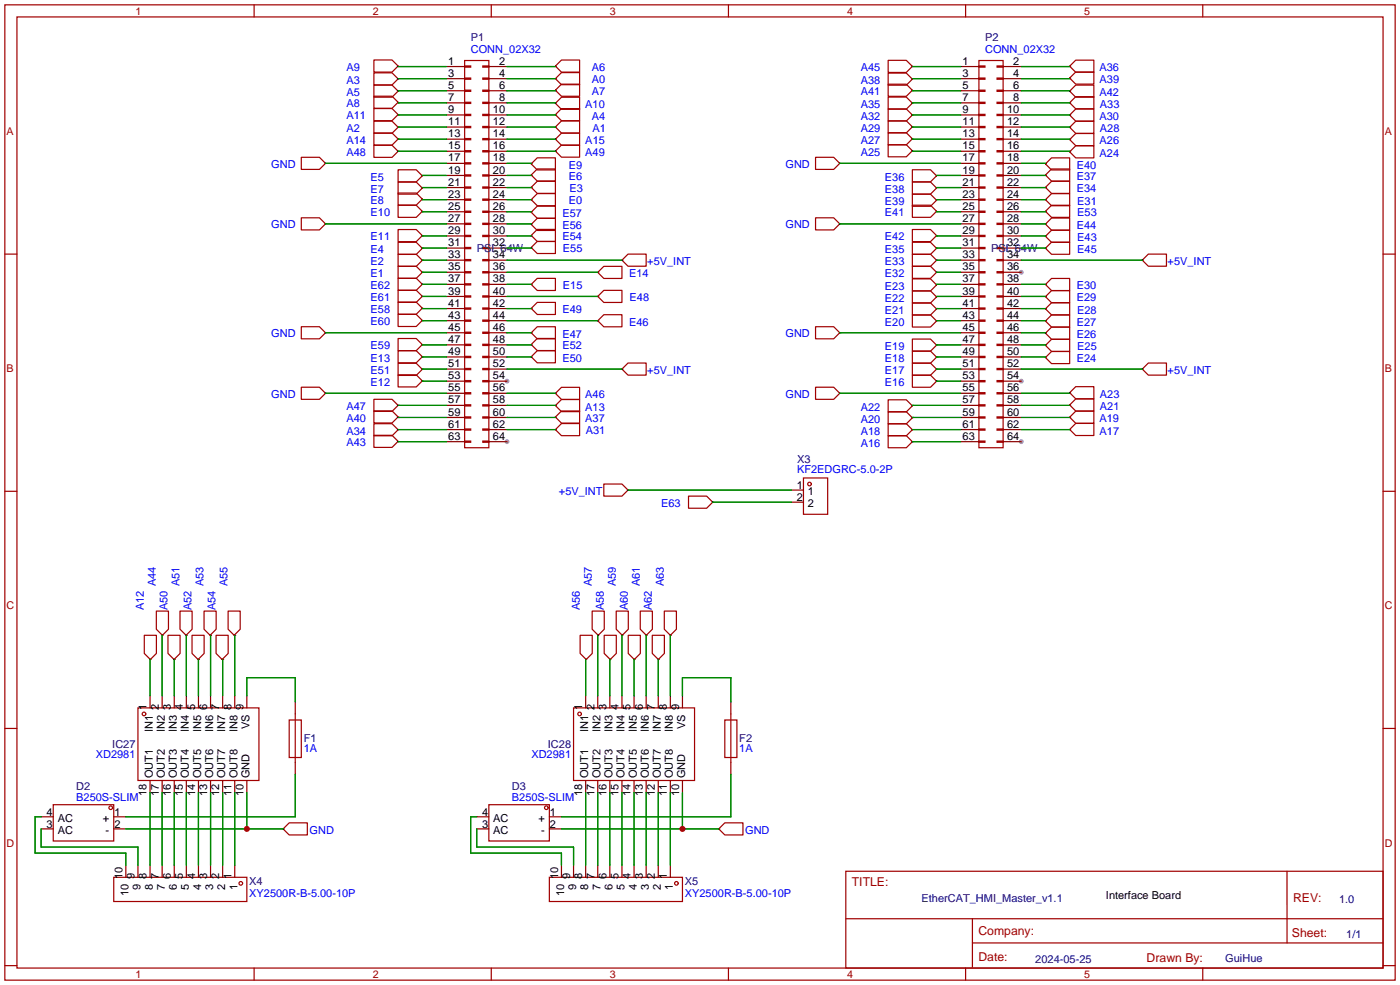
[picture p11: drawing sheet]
<svg xmlns="http://www.w3.org/2000/svg" width="294mm" height="207mm" viewBox="0 0 294 207" stroke-linecap="round" stroke-linejoin="round" font-family="sans-serif">
<g fill="#999">
<circle cx="106.4" cy="80" r=".51"/>
<circle cx="106.4" cy="92.7" r=".51"/>
<circle cx="214.4" cy="80" r=".51"/>
<circle cx="214.4" cy="92.7" r=".51"/>
<circle cx="214.4" cy="57.2" r=".51"/>
</g>
<g fill="none" stroke="#a10000" stroke-width=".25">
<path d="M1 1h291.9v204.7h-291.9zM3.6 3.6h286.7v199.6h-286.7zM53.3 1v2.6M78.5 12.6h3.8l1.3 1.3-1.3 1.2h-3.8zM78.5 15.3h3.8l1.3 1.3-1.3 1.2h-3.8zM78.5 17.9h3.8l1.3 1.2-1.3 1.3h-3.8zM97.5 18.9h1.3v.3h-1.3zM97.5 16.4h1.3v.2h-1.3zM97.5 13.8h1.3v.3h-1.3zM97.5 12.7h5.1v81.3h-5.1zM101.3 18.9h1.3v.3h-1.3zM101.3 16.4h1.3v.2h-1.3z"/>
<path d="M101.3 13.8h1.3v.3h-1.3zM103.1 1v2.6M116.6 16.5l1.3-1.3h3.8v2.6h-3.8zM116.6 13.9l1.3-1.3h3.8v2.5h-3.8zM117.9 17.7h3.8v2.5h-3.8l-1.3-1.3zM152.9 1v2.6M186.4 17.7h3.8l1.3 1.2-1.3 1.3h-3.8zM186.4 12.7h3.8l1.3 1.2-1.3 1.3h-3.8zM186.4 15.3h3.8l1.3 1.3-1.3 1.3h-3.8zM202.7 1v2.6M205.5 18.9h1.3v.3h-1.3zM205.5 16.4h1.3v.2h-1.3z"/>
<path d="M205.5 13.8h1.3v.3h-1.3zM205.5 12.7h5.1v81.3h-5.1zM209.3 18.9h1.3v.3h-1.3zM209.3 16.4h1.3v.2h-1.3zM209.3 13.8h1.3v.3h-1.3zM224.5 19.1l1.3-1.2h3.8v2.5h-3.8zM224.5 13.9l1.3-1.3h3.8v2.6h-3.8zM224.5 16.4l1.3-1.3h3.8v2.6h-3.8zM252.5 1v2.6M63.2 33h3.9l1.2 1.3-1.2 1.3h-3.9zM78.5 30.5h3.8l1.3 1.3-1.3 1.2h-3.8zM78.5 20.2h3.8l1.3 1.3-1.3 1.2h-3.8z"/>
<path d="M78.5 22.8h3.8l1.3 1.3-1.3 1.2h-3.8zM78.5 27.9h3.8l1.3 1.3-1.3 1.3h-3.8zM78.5 25.4h3.8l1.3 1.3-1.3 1.3h-3.8zM83.6 38.2h3.8l1.2 1.3-1.2 1.3h-3.8zM83.6 35.6h3.8l1.2 1.3-1.2 1.3h-3.8zM97.5 39.2h1.3v.3h-1.3zM97.5 36.7h1.3v.3h-1.3zM97.5 34.2h1.3v.2h-1.3zM97.5 31.6h1.3v.3h-1.3zM97.5 29.1h1.3v.2h-1.3zM97.5 26.5h1.3v.3h-1.3zM97.5 24h1.3v.3h-1.3z"/>
<path d="M97.5 21.5h1.3v.2h-1.3zM101.3 39.2h1.3v.3h-1.3zM101.3 36.7h1.3v.3h-1.3zM101.3 34.2h1.3v.2h-1.3zM101.3 31.6h1.3v.3h-1.3zM101.3 29.1h1.3v.2h-1.3zM101.3 26.5h1.3v.3h-1.3zM101.3 24h1.3v.3h-1.3zM101.3 21.5h1.3v.2h-1.3zM111.5 34.4l1.3-1.3h3.8v2.6h-3.8zM111.5 36.7l1.3-1.2h3.8v2.5h-3.8zM111.5 39.3l1.3-1.2h3.8v2.5h-3.8z"/>
<path d="M116.6 21.7l1.3-1.3h3.8v2.6h-3.8zM116.6 26.7l1.3-1.3h3.8v2.5h-3.8zM117.9 30.5h3.8v2.5h-3.8l-1.3-1.3zM117.9 28h3.8v2.5h-3.8l-1.3-1.3zM117.9 22.8h3.8v2.5h-3.8l-1.3-1.2zM171.2 33h3.8l1.3 1.3-1.3 1.3h-3.8zM186.4 22.9h3.8l1.3 1.2-1.3 1.3h-3.8zM186.4 20.4h3.8l1.3 1.2-1.3 1.3h-3.8zM186.4 30.4h3.8l1.3 1.2-1.3 1.3h-3.8zM186.4 27.9h3.8l1.3 1.2-1.3 1.3h-3.8zM186.4 25.4h3.8l1.3 1.2-1.3 1.3h-3.8zM191.5 38.2h3.8l1.3 1.3-1.3 1.2h-3.8z"/>
<path d="M191.5 35.6h3.8l1.3 1.3-1.3 1.3h-3.8zM205.5 39.2h1.3v.3h-1.3zM205.5 36.7h1.3v.3h-1.3zM205.5 34.2h1.3v.2h-1.3zM205.5 31.6h1.3v.3h-1.3zM205.5 29.1h1.3v.2h-1.3zM205.5 26.5h1.3v.3h-1.3zM205.5 24h1.3v.3h-1.3zM205.5 21.5h1.3v.2h-1.3zM209.3 39.2h1.3v.3h-1.3zM209.3 36.7h1.3v.3h-1.3zM209.3 34.2h1.3v.2h-1.3z"/>
<path d="M209.3 31.6h1.3v.3h-1.3zM209.3 29.1h1.3v.2h-1.3zM209.3 26.5h1.3v.3h-1.3zM209.3 24h1.3v.3h-1.3zM209.3 21.5h1.3v.2h-1.3zM219.5 34.4l1.2-1.3h3.8v2.6h-3.8zM220.7 35.5h3.8v2.5h-3.8l-1.2-1.3zM220.7 38.1h3.8v2.5h-3.8l-1.2-1.3zM224.5 21.6l1.3-1.3h3.8v2.5h-3.8zM224.5 31.9l1.3-1.3h3.8v2.5h-3.8zM224.5 29.3l1.3-1.3h3.8v2.6h-3.8zM224.5 26.7l1.3-1.2h3.8v2.5h-3.8z"/>
<path d="M224.5 24.2l1.3-1.3h3.8v2.5h-3.8zM1 53.3h2.6M63.2 45.7h3.9l1.2 1.3-1.2 1.3h-3.9zM83.6 40.5h3.8l1.2 1.3-1.2 1.3h-3.8zM83.6 43.1h3.8l1.2 1.3-1.2 1.2h-3.8zM83.6 48.2h3.8l1.2 1.3-1.2 1.2h-3.8zM83.6 50.9h3.8l1.2 1.2-1.2 1.3h-3.8zM83.6 53.4h3.8l1.2 1.2-1.2 1.3h-3.8zM83.6 55.9h3.8l1.2 1.3-1.2 1.2h-3.8zM83.6 58.4h3.8l1.2 1.3-1.2 1.2h-3.8zM97.5 59.6h1.3v.2h-1.3zM97.5 57h1.3v.3h-1.3z"/>
<path d="M97.5 54.5h1.3v.2h-1.3zM97.5 51.9h1.3v.3h-1.3zM97.5 49.4h1.3v.3h-1.3zM97.5 46.9h1.3v.2h-1.3zM97.5 44.3h1.3v.3h-1.3zM97.5 41.8h1.3v.2h-1.3zM101.3 59.6h1.3v.2h-1.3zM101.3 57h1.3v.3h-1.3zM101.3 54.5h1.3v.2h-1.3zM101.3 51.9h1.3v.3h-1.3zM101.3 49.4h1.3v.3h-1.3zM101.3 46.9h1.3v.2h-1.3z"/>
<path d="M101.3 44.3h1.3v.3h-1.3zM101.3 41.8h1.3v.2h-1.3zM111.5 59.7l1.3-1.3h3.8v2.6h-3.8zM111.5 41.9l1.3-1.3h3.8v2.6h-3.8zM111.5 44.5l1.3-1.2h3.8v2.5h-3.8zM111.5 47.1l1.3-1.3h3.8v2.6h-3.8zM111.5 51.9l1.3-1.2h3.8v2.5h-3.8zM111.5 49.4l1.3-1.2h3.8v2.5h-3.8zM126.7 55.9h3.9v2.5h-3.9l-1.2-1.2zM130.6 54.6l1.2-1.3h3.8v2.6h-3.8zM171.2 45.7h3.8l1.3 1.3-1.3 1.3h-3.8zM191.5 58.5h3.8l1.3 1.3-1.3 1.3h-3.8z"/>
<path d="M191.5 48.2h3.8l1.3 1.2-1.3 1.3h-3.8zM191.5 43.1h3.8l1.3 1.2-1.3 1.3h-3.8zM191.5 40.8h3.8l1.3 1.2-1.3 1.3h-3.8zM191.5 50.9h3.8l1.3 1.2-1.3 1.3h-3.8zM191.5 53.4h3.8l1.3 1.2-1.3 1.3h-3.8zM191.5 55.9h3.8l1.3 1.3-1.3 1.2h-3.8zM205.5 59.6h1.3v.2h-1.3zM205.5 57h1.3v.3h-1.3zM205.5 54.5h1.3v.2h-1.3zM205.5 51.9h1.3v.3h-1.3zM205.5 49.4h1.3v.3h-1.3zM205.5 46.9h1.3v.2h-1.3z"/>
<path d="M205.5 44.3h1.3v.3h-1.3zM205.5 41.8h1.3v.2h-1.3zM209.3 59.6h1.3v.2h-1.3zM209.3 57h1.3v.3h-1.3zM209.3 54.5h1.3v.2h-1.3zM209.3 51.9h1.3v.3h-1.3zM209.3 49.4h1.3v.3h-1.3zM209.3 46.9h1.3v.2h-1.3zM209.3 44.3h1.3v.3h-1.3zM209.3 41.8h1.3v.2h-1.3zM219.5 59.7l1.2-1.3h3.8v2.6h-3.8zM220.7 40.6h3.8v2.6h-3.8l-1.2-1.3z"/>
<path d="M220.7 50.8h3.8v2.6h-3.8l-1.2-1.3zM220.7 45.8h3.8v2.5h-3.8l-1.2-1.3zM220.7 48.3h3.8v2.6h-3.8l-1.2-1.3zM220.7 43.1h3.8v2.5h-3.8l-1.2-1.2zM239.8 54.6l1.2-1.3h3.9v2.6h-3.9zM290.3 53.3h2.6M63.2 68.6h3.9l1.2 1.3-1.2 1.2h-3.9zM83.6 78.7h3.8l1.2 1.2-1.2 1.3h-3.8zM83.6 73.6h3.8l1.2 1.3-1.2 1.3h-3.8zM83.6 60.9h3.8l1.2 1.3-1.2 1.3h-3.8zM83.6 66h3.8l1.2 1.3-1.2 1.2h-3.8zM83.6 71.1h3.8l1.2 1.2-1.2 1.3h-3.8z"/>
<path d="M83.6 63.4h3.8l1.2 1.3-1.2 1.3h-3.8zM83.6 76.3h3.8l1.2 1.2-1.2 1.3h-3.8zM97.5 79.9h1.3v.2h-1.3zM97.5 77.3h1.3v.3h-1.3zM97.5 74.8h1.3v.3h-1.3zM97.5 72.3h1.3v.2h-1.3zM97.5 69.7h1.3v.3h-1.3zM97.5 67.2h1.3v.2h-1.3zM97.5 64.6h1.3v.3h-1.3zM97.5 62.1h1.3v.3h-1.3zM101.3 79.9h1.3v.2h-1.3zM101.3 77.3h1.3v.3h-1.3z"/>
<path d="M101.3 74.8h1.3v.3h-1.3zM101.3 72.3h1.3v.2h-1.3zM101.3 69.7h1.3v.3h-1.3zM101.3 67.2h1.3v.2h-1.3zM101.3 64.6h1.3v.3h-1.3zM101.3 62.1h1.3v.3h-1.3zM111.5 69.9l1.3-1.3h3.8v2.5h-3.8zM111.5 74.9l1.3-1.3h3.8v2.6h-3.8zM111.5 64.7l1.3-1.2h3.8v2.5h-3.8zM112.8 71h3.8v2.6h-3.8l-1.3-1.3zM125.5 62.2l1.2-1.3h3.9v2.6h-3.9zM126.7 66.1h3.9v2.5h-3.9l-1.2-1.3z"/>
<path d="M130.6 77.5l1.2-1.3h3.8v2.5h-3.8zM171.2 68.6h3.8l1.3 1.3-1.3 1.2h-3.8zM191.5 61.1h3.8l1.3 1.2-1.3 1.3h-3.8zM191.5 63.6h3.8l1.3 1.3-1.3 1.2h-3.8zM191.5 66.1h3.8l1.3 1.3-1.3 1.2h-3.8zM191.5 71.2h3.8l1.3 1.2-1.3 1.3h-3.8zM191.5 73.7h3.8l1.3 1.3-1.3 1.2h-3.8zM191.5 76.2h3.8l1.3 1.3-1.3 1.3h-3.8zM191.5 78.7h3.8l1.3 1.3-1.3 1.3h-3.8zM205.5 79.9h1.3v.2h-1.3zM205.5 77.3h1.3v.3h-1.3zM205.5 74.8h1.3v.3h-1.3z"/>
<path d="M205.5 72.3h1.3v.2h-1.3zM205.5 69.7h1.3v.3h-1.3zM205.5 67.2h1.3v.2h-1.3zM205.5 64.6h1.3v.3h-1.3zM205.5 62.1h1.3v.3h-1.3zM209.3 79.9h1.3v.2h-1.3zM209.3 77.3h1.3v.3h-1.3zM209.3 74.8h1.3v.3h-1.3zM209.3 72.3h1.3v.2h-1.3zM209.3 69.7h1.3v.3h-1.3zM209.3 67.2h1.3v.2h-1.3zM209.3 64.6h1.3v.3h-1.3z"/>
<path d="M209.3 62.1h1.3v.3h-1.3zM219.5 67.4l1.2-1.3h3.8v2.6h-3.8zM219.5 75.1l1.2-1.3h3.8v2.5h-3.8zM220.7 61h3.8v2.5h-3.8l-1.2-1.2zM220.7 63.6h3.8v2.5h-3.8l-1.2-1.3zM220.7 68.7h3.8v2.5h-3.8l-1.2-1.3zM220.7 71.2h3.8v2.6h-3.8l-1.2-1.3zM239.8 77.5l1.2-1.3h3.9v2.5h-3.9zM63.2 81.3h3.9l1.2 1.3-1.2 1.2h-3.9zM78.5 86.2h3.8l1.3 1.3-1.3 1.3h-3.8zM78.5 91.4h3.8l1.3 1.2-1.3 1.3h-3.8zM78.5 83.8h3.8l1.3 1.3-1.3 1.3h-3.8z"/>
<path d="M78.5 88.9h3.8l1.3 1.3-1.3 1.3h-3.8zM97.5 92.6h1.3v.2h-1.3zM97.5 90h1.3v.3h-1.3zM97.5 87.5h1.3v.3h-1.3zM97.5 85h1.3v.2h-1.3zM97.5 82.4h1.3v.3h-1.3zM101.3 92.6h1.3v.2h-1.3zM101.3 90h1.3v.3h-1.3zM101.3 87.5h1.3v.3h-1.3zM101.3 85h1.3v.2h-1.3zM101.3 82.4h1.3v.3h-1.3zM117.9 81.3h3.8v2.5h-3.8l-1.3-1.2z"/>
<path d="M117.9 86.3h3.8v2.5h-3.8l-1.3-1.3zM117.9 88.9h3.8v2.5h-3.8l-1.3-1.2zM117.9 83.9h3.8v2.5h-3.8l-1.3-1.3zM171.2 81.3h3.8l1.3 1.3-1.3 1.2h-3.8zM186.4 83.9h3.8l1.3 1.3-1.3 1.3h-3.8zM186.4 86.4h3.8l1.3 1.3-1.3 1.3h-3.8zM186.4 88.9h3.8l1.3 1.3-1.3 1.3h-3.8zM186.4 91.4h3.8l1.3 1.3-1.3 1.3h-3.8zM205.5 92.6h1.3v.2h-1.3zM205.5 90h1.3v.3h-1.3zM205.5 87.5h1.3v.3h-1.3zM205.5 85h1.3v.2h-1.3z"/>
<path d="M205.5 82.4h1.3v.3h-1.3zM209.3 92.6h1.3v.2h-1.3zM209.3 90h1.3v.3h-1.3zM209.3 87.5h1.3v.3h-1.3zM209.3 85h1.3v.2h-1.3zM209.3 82.4h1.3v.3h-1.3zM224.5 82.4l1.3-1.2h3.8v2.5h-3.8zM224.5 85l1.3-1.3h3.8v2.6h-3.8zM224.5 87.6l1.3-1.3h3.8v2.5h-3.8zM224.5 90.1l1.3-1.2h3.8v2.5h-3.8zM1 103.1h2.6M126.7 101.6h3.9l1.2 1.3-1.2 1.2h-3.9z"/>
<path d="M144.5 104.1h3.8l1.3 1.3-1.3 1.3h-3.8zM168.7 100.3h5v7.7h-5zM290.3 103.1h2.6M30.3 133.4h2.5v3.8l-1.2 1.2-1.3-1.2zM32.8 128.3h2.6v3.8l-1.3 1.3-1.3-1.3zM35.3 133.4h2.5v3.8l-1.3 1.2-1.2-1.2zM37.8 128.3h2.5v3.8l-1.2 1.3-1.3-1.3zM40.3 133.4h2.5v3.8l-1.2 1.2-1.3-1.2zM42.8 128.3h2.6v3.8l-1.3 1.3-1.3-1.3zM45.4 133.4h2.5v3.8l-1.3 1.2-1.2-1.2zM47.9 128.3h2.5v3.8l-1.2 1.3-1.3-1.3zM121.8 133.4h2.5v3.8l-1.3 1.2-1.2-1.2z"/>
<path d="M124.3 128.3h2.5v3.8l-1.2 1.3-1.3-1.3zM126.8 133.4h2.6v3.8l-1.3 1.2-1.3-1.2zM129.3 128.3h2.6v3.8l-1.3 1.3-1.3-1.3zM131.9 133.4h2.5v3.8l-1.3 1.2-1.2-1.2zM134.4 128.3h2.5v3.8l-1.2 1.3-1.3-1.3zM136.9 133.4h2.6v3.8l-1.3 1.2-1.3-1.2zM139.4 128.3h2.6v3.8l-1.3 1.3-1.3-1.3zM1 152.9h2.6M29 148.6h25.4v15.2h-25.4zM60.7 151.1h2.5v7.9h-2.5zM62 149.9v10.1M120.4 148.6h25.4v15.2h-25.4z"/>
<path d="M152.1 151.1h2.6v7.9h-2.6zM153.4 149.9v10.1M290.3 152.9h2.6M11.2 168.9h12.7v7.6h-12.7zM59.4 174l1.3-1.3h3.8v2.6h-3.8zM102.6 168.9h12.7v7.6h-12.7zM150.9 174l1.2-1.3h3.9v2.6h-3.9zM23.9 184.2h27.9v5h-27.9zM115.3 184.2h28v5h-28zM177.5 182.9h112.8v20.3h-112.8zM177.6 192.8h112.6M204.1 197.9h86.1"/>
<path d="M204.1 192.8v10.2M270.2 182.9v15M1 202.7h2.6M53.3 203.2v2.5M103.1 203.2v2.5M152.9 203.2v2.5M202.7 203.2v2.5M252.5 203.2v2.5M290.3 202.7h2.6"/>
<circle cx="169.9" cy="101.6" r=".38"/>
<circle cx="30.2" cy="149.9" r=".38"/>
<circle cx="121.7" cy="149.9" r=".38"/>
<circle cx="23.2" cy="169.5" r=".38"/>
<circle cx="114.7" cy="169.5" r=".38"/>
<circle cx="50.5" cy="185.4" r=".38"/>
<circle cx="142" cy="185.4" r=".38"/>
</g>
<g fill="none" stroke="#870000" stroke-width=".25">
<path d="M83.6 14h.1M83.6 16.5h.1M83.6 19.1h.1M93.7 14h3.8M93.7 16.5h3.8M93.7 19.1h3.8M102.6 14h3.8M102.6 16.5h3.8M102.6 19.1h3.8M116.6 16.5h.1M116.6 14h.1M116.6 19.1h.1"/>
<path d="M191.5 19.1h.1M191.5 14h.1M191.5 16.5h.1M201.7 14h3.8M201.7 16.5h3.8M201.7 19.1h3.8M210.6 14h3.8M210.6 16.5h3.8M210.6 19.1h3.8M224.5 19.1h.1M224.5 14h.1M224.5 16.5h.1"/>
<path d="M68.3 34.3h.1M83.6 31.8h.1M83.6 21.6h.1M83.6 24.1h.1M83.6 29.2h.1M83.6 26.7h.1M88.6 39.4h.1M88.6 36.8h.1M93.7 21.6h3.8M93.7 24.1h3.8M93.7 36.8h3.8M93.7 26.7h3.8"/>
<path d="M93.7 39.4h3.8M93.7 29.2h3.8M93.7 31.8h3.8M93.7 34.3h3.8M102.6 21.6h3.8M102.6 24.1h3.8M102.6 36.8h3.8M102.6 26.7h3.8M102.6 39.4h3.8M102.6 29.2h3.8M102.6 31.8h3.8M102.6 34.3h3.8"/>
<path d="M111.5 34.3h.1M111.5 36.8h.1M111.5 39.4h.1M116.6 31.8h.1M116.6 21.6h.1M116.6 29.2h.1M116.6 26.7h.1M116.6 24.1h.1M176.3 34.3h.1M191.5 24.1h.1M191.5 21.6h.1M191.5 31.8h.1"/>
<path d="M191.5 29.2h.1M191.5 26.7h.1M196.6 39.4h.1M196.6 36.8h.1M201.7 21.6h3.8M201.7 24.1h3.8M201.7 36.8h3.8M201.7 26.7h3.8M201.7 39.4h3.8M201.7 29.2h3.8M201.7 31.8h3.8M201.7 34.3h3.8"/>
<path d="M210.6 21.6h3.8M210.6 24.1h3.8M210.6 36.8h3.8M210.6 26.7h3.8M210.6 39.4h3.8M210.6 29.2h3.8M210.6 31.8h3.8M210.6 34.3h3.8M219.5 34.3h.1M219.5 36.8h.1M219.5 39.4h.1M224.5 21.6h.1"/>
<path d="M224.5 31.8h.1M224.5 29.2h.1M224.5 26.7h.1M224.5 24.1h.1M68.3 47h.1M88.6 41.9h.1M88.6 44.5h.1M88.6 49.5h.1M88.6 52.1h.1M88.6 54.6h.1M88.6 57.2h.1M88.6 59.7h.1"/>
<path d="M93.7 49.5h3.8M93.7 52.1h3.8M93.7 41.9h3.8M93.7 54.6h3.8M93.7 44.5h3.8M93.7 57.2h3.8M93.7 47h3.8M93.7 59.7h3.8M102.6 49.5h3.8M102.6 52.1h3.8M102.6 41.9h3.8M102.6 54.6h3.8"/>
<path d="M102.6 44.5h3.8M102.6 57.2h3.8M102.6 47h3.8M102.6 59.7h3.8M111.5 59.7h.1M111.5 41.9h.1M111.5 44.5h.1M111.5 47h.1M111.5 52.1h.1M111.5 49.5h.1M125.5 57.2h.1M130.6 54.6h.1"/>
<path d="M176.3 47h.1M196.6 59.7h.1M196.6 49.5h.1M196.6 44.5h.1M196.6 41.9h.1M196.6 52.1h.1M196.6 54.6h.1M196.6 57.2h.1M201.7 49.5h3.8M201.7 52.1h3.8M201.7 41.9h3.8M201.7 54.6h3.8"/>
<path d="M201.7 44.5h3.8M201.7 57.2h3.8M201.7 47h3.8M201.7 59.7h3.8M210.6 49.5h3.8M210.6 52.1h3.8M210.6 41.9h3.8M210.6 54.6h3.8M210.6 44.5h3.8M210.6 57.2h3.8M210.6 47h3.8M210.6 59.7h3.8"/>
<path d="M219.5 41.9h.1M219.5 59.7h.1M219.5 52.1h.1M219.5 47h.1M219.5 49.5h.1M219.5 44.5h.1M239.8 54.6h.1M68.3 69.9h.1M88.6 74.9h.1M88.6 62.2h.1M88.6 67.3h.1M88.6 72.4h.1"/>
<path d="M88.6 64.8h.1M88.6 77.5h.1M93.7 62.2h3.8M93.7 74.9h3.8M93.7 64.8h3.8M93.7 77.5h3.8M93.7 67.3h3.8M93.7 69.9h3.8M93.7 72.4h3.8M102.6 62.2h3.8M102.6 74.9h3.8M102.6 64.8h3.8"/>
<path d="M102.6 77.5h3.8M102.6 67.3h3.8M102.6 69.9h3.8M102.6 72.4h3.8M111.5 69.9h.1M111.5 72.4h.1M111.5 74.9h.1M111.5 64.8h.1M125.5 67.3h.1M125.5 62.2h.1M130.6 77.5h.1M176.3 69.9h.1"/>
<path d="M196.6 62.2h.1M196.6 64.8h.1M196.6 67.3h.1M196.6 72.4h.1M196.6 74.9h.1M196.6 77.5h.1M201.7 62.2h3.8M201.7 74.9h3.8M201.7 64.8h3.8M201.7 77.5h3.8M201.7 67.3h3.8M201.7 69.9h3.8"/>
<path d="M201.7 72.4h3.8M210.6 62.2h3.8M210.6 74.9h3.8M210.6 64.8h3.8M210.6 77.5h3.8M210.6 67.3h3.8M210.6 69.9h3.8M210.6 72.4h3.8M219.5 62.2h.1M219.5 64.8h.1M219.5 67.3h.1M219.5 69.9h.1"/>
<path d="M219.5 72.4h.1M219.5 74.9h.1M239.8 77.5h.1M68.3 82.6h.1M83.6 87.6h.1M83.6 92.7h.1M83.6 85.1h.1M83.6 90.2h.1M88.6 80h.1M93.7 87.6h3.8M93.7 90.2h3.8M93.7 80h3.8"/>
<path d="M93.7 92.7h3.8M93.7 82.6h3.8M93.7 85.1h3.8M102.6 87.6h3.8M102.6 90.2h3.8M102.6 80h3.8M102.6 92.7h3.8M102.6 82.6h3.8M102.6 85.1h3.8M116.6 82.6h.1M116.6 87.6h.1M116.6 90.2h.1"/>
<path d="M116.6 85.1h.1M176.3 82.6h.1M191.5 85.1h.1M191.5 87.6h.1M191.5 90.2h.1M191.5 92.7h.1M196.6 80h.1M201.7 87.6h3.8M201.7 90.2h3.8M201.7 80h3.8M201.7 92.7h3.8M201.7 82.6h3.8"/>
<path d="M201.7 85.1h3.8M210.6 87.6h3.8M210.6 90.2h3.8M210.6 80h3.8M210.6 92.7h3.8M210.6 82.6h3.8M210.6 85.1h3.8M224.5 82.6h.1M224.5 85.1h.1M224.5 87.6h.1M224.5 90.2h.1M131.8 102.9h.1"/>
<path d="M149.6 105.4h.1M166.1 102.9h2.6M166.1 105.4h2.6M31.5 138.4h.1M34 133.4h.1M36.6 138.4h.1M39.1 133.4h.1M41.7 138.4h.1M44.2 133.4h.1M46.7 138.4h.1M49.3 133.4h.1M122.9 138.4h.1"/>
<path d="M125.5 133.4h.1M128 138.4h.1M130.6 133.4h.1M133.1 138.4h.1M135.6 133.4h.1M138.2 138.4h.1M140.7 133.4h.1M31.5 146.1v2.5M34 146.1v2.5M36.6 146.1v2.5M39.1 146.1v2.5M41.7 146.1v2.5"/>
<path d="M44.2 146.1v2.5M46.7 146.1v2.5M49.3 146.1v2.5M51.8 146.1v2.5M62 147.3v2.6M122.9 146.1v2.5M125.5 146.1v2.5M128 146.1v2.5M130.6 146.1v2.5M133.1 146.1v2.5M135.6 146.1v2.5M138.2 146.1v2.5"/>
<path d="M140.7 146.1v2.5M143.3 146.1v2.5M153.4 147.3v2.6M8.6 171.5h2.6M8.6 174h2.6M23.9 171.5h2.5M23.9 174h2.5M31.5 163.8v2.6M34 163.8v2.6M36.6 163.8v2.6M39.1 163.8v2.6M41.7 163.8v2.6"/>
<path d="M44.2 163.8v2.6M46.7 163.8v2.6M49.3 163.8v2.6M51.8 163.8v2.6M59.4 174h.1M62 160v2.6M100.1 171.5h2.5M100.1 174h2.5M115.3 171.5h2.6M115.3 174h2.6M122.9 163.8v2.6M125.5 163.8v2.6"/>
<path d="M128 163.8v2.6M130.6 163.8v2.6M133.1 163.8v2.6M135.6 163.8v2.6M138.2 163.8v2.6M140.7 163.8v2.6M143.3 163.8v2.6M150.9 174h.1M153.4 160v2.6M26.4 181.6v2.6M29 181.6v2.6M31.5 181.6v2.6"/>
<path d="M34 181.6v2.6M36.6 181.6v2.6M39.1 181.6v2.6M41.7 181.6v2.6M44.2 181.6v2.6M46.7 181.6v2.6M49.3 181.6v2.6M117.9 181.6v2.6M120.4 181.6v2.6M122.9 181.6v2.6M125.5 181.6v2.6M128 181.6v2.6"/>
<path d="M130.6 181.6v2.6M133.1 181.6v2.6M135.6 181.6v2.6M138.2 181.6v2.6M140.7 181.6v2.6"/>
</g>
<g fill="none" stroke="#008700" stroke-width=".25">
<path d="M83.6 16.5h10.1M83.6 19.1h10.1M83.6 14h10.1M106.4 16.5h10.2M106.4 19.1h10.2M106.4 14h10.2M191.5 16.5h10.2M191.5 19.1h10.2M191.5 14h10.2M214.4 16.5h10.1M214.4 19.1h10.1M214.4 14h10.1"/>
<path d="M68.3 34.3h25.4M83.6 26.7h10.1M83.6 24.1h10.1M83.6 21.6h10.1M83.6 29.2h10.1M83.6 31.8h10.1M88.6 36.8h5.1M88.6 39.4h5.1M106.4 34.3h5.1M106.4 26.7h10.2M106.4 24.1h10.2M106.4 21.6h10.2"/>
<path d="M106.4 29.2h10.2M106.4 31.8h10.2M106.4 36.8h5.1M106.4 39.4h5.1M176.3 34.3h25.4M191.5 26.7h10.2M191.5 24.1h10.2M191.5 21.6h10.2M191.5 29.2h10.2M191.5 31.8h10.2M196.6 36.8h5.1M196.6 39.4h5.1"/>
<path d="M214.4 34.3h5.1M214.4 26.7h10.1M214.4 24.1h10.1M214.4 21.6h10.1M214.4 29.2h10.1M214.4 31.8h10.1M214.4 36.8h5.1M214.4 39.4h5.1M68.3 47h25.4M88.6 54.6h5.1M88.6 41.9h5.1M88.6 57.2h5.1"/>
<path d="M88.6 44.5h5.1M88.6 49.5h5.1M88.6 52.1h5.1M88.6 59.7h5.1M106.4 54.6h24.2M106.4 47h5.1M106.4 41.9h5.1M106.4 57.2h19.1M106.4 44.5h5.1M106.4 49.5h5.1M106.4 52.1h5.1M106.4 59.7h5.1"/>
<path d="M176.3 47h25.4M196.6 54.6h5.1M196.6 41.9h5.1M196.6 57.2h5.1M196.6 44.5h5.1M196.6 49.5h5.1M196.6 52.1h5.1M196.6 59.7h5.1M214.4 54.6h25.4M214.4 47h5.1M214.4 41.9h5.1M214.4 44.5h5.1"/>
<path d="M214.4 49.5h5.1M214.4 52.1h5.1M214.4 59.7h5.1M68.3 69.9h25.4M88.6 77.5h5.1M88.6 62.2h5.1M88.6 64.8h5.1M88.6 67.3h5.1M88.6 74.9h5.1M88.6 72.4h5.1M106.4 69.9h5.1M106.4 77.5h24.2"/>
<path d="M106.4 62.2h19.1M106.4 64.8h5.1M106.4 67.3h19.1M106.4 74.9h5.1M106.4 72.4h5.1M176.3 69.9h25.4M196.6 77.5h5.1M196.6 62.2h5.1M196.6 64.8h5.1M196.6 67.3h5.1M196.6 74.9h5.1M196.6 72.4h5.1"/>
<path d="M214.4 69.9h5.1M214.4 77.5h25.4M214.4 62.2h5.1M214.4 64.8h5.1M214.4 67.3h5.1M214.4 74.9h5.1M214.4 72.4h5.1M68.3 82.6h25.4M83.6 85.1h10.1M83.6 92.7h10.1M83.6 90.2h10.1M83.6 87.6h10.1"/>
<path d="M88.6 80h5.1M106.4 82.6h10.2M106.4 85.1h10.2M106.4 90.2h10.2M106.4 87.6h10.2M176.3 82.6h25.4M191.5 85.1h10.2M191.5 92.7h10.2M191.5 90.2h10.2M191.5 87.6h10.2M196.6 80h5.1M214.4 82.6h10.1"/>
<path d="M214.4 85.1h10.1M214.4 90.2h10.1M214.4 87.6h10.1M131.8 102.9h34.3M149.6 105.4h16.5M31.5 138.4v7.7M34 133.4v12.7M36.6 138.4v7.7M39.1 133.4v12.7M41.7 138.4v7.7M44.2 133.4v12.7M46.7 138.4v7.7"/>
<path d="M49.3 133.4v12.7M122.9 138.4v7.7M125.5 133.4v12.7M128 138.4v7.7M130.6 133.4v12.7M133.1 138.4v7.7M135.6 133.4v12.7M138.2 138.4v7.7M140.7 133.4v12.7M51.8 146.1v-3.9h10.2v5.1M143.3 146.1v-3.9h10.1v5.1M8.6 171.5h-1.2v7.6h19v2.5"/>
<path d="M8.6 174v3.8h20.4v3.8M26.4 174h33M31.5 166.4v15.2M34 166.4v15.2M36.6 166.4v15.2M39.1 166.4v15.2M41.7 166.4v15.2M44.2 166.4v15.2M46.7 166.4v15.2M49.3 166.4v15.2M51.8 166.4v7.6M62 162.6v8.9h-35.6"/>
<path d="M100.1 171.5h-1.3v7.6h19.1v2.5M100.1 174v3.8h20.3v3.8M117.9 174h33M122.9 166.4v15.2M125.5 166.4v15.2M128 166.4v15.2M130.6 166.4v15.2M133.1 166.4v15.2M135.6 166.4v15.2M138.2 166.4v15.2M140.7 166.4v15.2M143.3 166.4v7.6"/>
<path d="M153.4 162.6v8.9h-35.5"/>
</g>
<g fill="#c00">
<circle cx="51.8" cy="174" r=".63"/>
<circle cx="143.3" cy="174" r=".63"/>
</g>
<g font-size="2.6" fill="#a00000">
<text x="178.8" y="186.1">TITLE:</text>
<text x="271.4" y="189.4">REV:</text>
<text x="205.4" y="196.3">Company:</text>
<text x="271.2" y="196.7">Sheet:</text>
<text x="205.4" y="201.8">Date:</text>
<text x="240.7" y="201.9">Drawn By:</text>
</g>
<g font-size="2.3" fill="#000080">
<text x="98.8" y="8.7">P1</text>
<text x="206.8" y="8.7">P2</text>
<text x="100.1" y="52.9">PSL 64W</text>
<text x="208" y="52.9">PSL 64W</text>
<text x="167.3" y="97.1">X3</text>
<text x="63.8" y="155.6">F1</text>
<text x="155.2" y="155.6">F2</text>
<text x="23.6" y="156.9">IC27</text>
<text x="115" y="156.9">IC28</text>
<text x="16" y="165.8">D2</text>
<text x="107.5" y="165.8">D3</text>
<text x="52.3" y="185.9">X4</text>
<text x="143.8" y="185.9">X5</text>
<text x="193.5" y="189.4">EtherCAT_HMI_Master_v1.1</text>
<text x="281.1" y="189.5">1.0</text>
<text x="282.6" y="197">1/1</text>
<text x="217.3" y="202">2024-05-25</text>
<text x="257.2" y="202">GuiHue</text>
</g>
<g font-size="2.3" fill="#00f">
<text x="98.8" y="11">CONN_02X32</text>
<text x="206.8" y="11">CONN_02X32</text>
<text x="72.7" y="17.6">A3</text>
<text x="72.7" y="14.9">A9</text>
<text x="124.2" y="17.5">A0</text>
<text x="124.2" y="14.9">A6</text>
<text x="180.7" y="14.9">A45</text>
<text x="180.7" y="17.6">A38</text>
<text x="230.8" y="14.9">A36</text>
<text x="230.8" y="17.4">A39</text>
<text x="72.7" y="22.5">A8</text>
<text x="72.7" y="20.1">A5</text>
<text x="122.9" y="22.8">A10</text>
<text x="124.2" y="20">A7</text>
<text x="180.7" y="20">A41</text>
<text x="180.7" y="22.7">A35</text>
<text x="230.8" y="20.1">A42</text>
<text x="230.9" y="22.6">A33</text>
<text x="72.7" y="25.1">A11</text>
<text x="72.7" y="27.7">A2</text>
<text x="124.2" y="25.1">A4</text>
<text x="124.4" y="27.6">A1</text>
<text x="180.7" y="25.1">A32</text>
<text x="180.7" y="27.6">A29</text>
<text x="230.8" y="25.2">A30</text>
<text x="230.9" y="27.7">A28</text>
<text x="56.9" y="35.2">GND</text>
<text x="72.7" y="32.8">A48</text>
<text x="72.7" y="30.2">A14</text>
<text x="119.4" y="35.4">E9</text>
<text x="122.9" y="32.7">A49</text>
<text x="122.9" y="30.3">A15</text>
<text x="164.9" y="35.2">GND</text>
<text x="180.7" y="30.1">A27</text>
<text x="180.7" y="32.6">A25</text>
<text x="226" y="35.4">E40</text>
<text x="230.8" y="32.9">A24</text>
<text x="230.8" y="30.3">A26</text>
<text x="77.8" y="40.5">E7</text>
<text x="77.8" y="37.9">E5</text>
<text x="119.4" y="37.7">E6</text>
<text x="119.5" y="40.3">E3</text>
<text x="185.7" y="37.9">E36</text>
<text x="185.8" y="40.5">E38</text>
<text x="226" y="37.7">E37</text>
<text x="226" y="40.3">E34</text>
<text x="56.9" y="47.9">GND</text>
<text x="77.8" y="42.8">E8</text>
<text x="77.8" y="45.4">E10</text>
<text x="118.1" y="45.5">E57</text>
<text x="119.4" y="42.9">E0</text>
<text x="164.9" y="47.9">GND</text>
<text x="185.7" y="45.4">E41</text>
<text x="185.7" y="43">E39</text>
<text x="226.1" y="42.9">E31</text>
<text x="226.1" y="45.4">E53</text>
<text x="77.8" y="50.5">E11</text>
<text x="77.8" y="53.1">E4</text>
<text x="118.1" y="48.1">E56</text>
<text x="118.1" y="50.4">E54</text>
<text x="118.2" y="52.9">E55</text>
<text x="185.7" y="50.4">E42</text>
<text x="185.7" y="53.1">E35</text>
<text x="226" y="48">E44</text>
<text x="226.1" y="53.1">E45</text>
<text x="226.1" y="50.6">E43</text>
<text x="77.8" y="55.6">E2</text>
<text x="77.8" y="58.2">E1</text>
<text x="132" y="58.2">E14</text>
<text x="135.9" y="55.7">+5V_INT</text>
<text x="185.7" y="55.6">E33</text>
<text x="185.7" y="58.2">E32</text>
<text x="245.1" y="55.7">+5V_INT</text>
<text x="77.8" y="63.2">E61</text>
<text x="77.8" y="65.7">E58</text>
<text x="77.8" y="60.7">E62</text>
<text x="118.1" y="65.7">E49</text>
<text x="118.2" y="60.7">E15</text>
<text x="132.2" y="63.2">E48</text>
<text x="185.8" y="60.8">E23</text>
<text x="185.8" y="63.3">E22</text>
<text x="185.8" y="65.9">E21</text>
<text x="226" y="60.7">E30</text>
<text x="226" y="63.3">E29</text>
<text x="226.1" y="65.8">E28</text>
<text x="56.9" y="70.8">GND</text>
<text x="77.8" y="68.3">E60</text>
<text x="118.1" y="70.9">E47</text>
<text x="132.1" y="68.3">E46</text>
<text x="164.9" y="70.8">GND</text>
<text x="185.7" y="68.4">E20</text>
<text x="226" y="68.4">E27</text>
<text x="226" y="70.9">E26</text>
<text x="77.8" y="73.3">E59</text>
<text x="77.8" y="75.9">E13</text>
<text x="118.1" y="75.9">E50</text>
<text x="118.1" y="73.3">E52</text>
<text x="185.8" y="73.4">E19</text>
<text x="185.8" y="76">E18</text>
<text x="226" y="76.1">E24</text>
<text x="226.1" y="73.5">E25</text>
<text x="56.9" y="83.5">GND</text>
<text x="77.8" y="81">E12</text>
<text x="77.8" y="78.5">E51</text>
<text x="122.9" y="83.6">A46</text>
<text x="135.9" y="78.5">+5V_INT</text>
<text x="164.9" y="83.5">GND</text>
<text x="185.8" y="78.5">E17</text>
<text x="185.8" y="81">E16</text>
<text x="230.9" y="83.4">A23</text>
<text x="245.1" y="78.5">+5V_INT</text>
<text x="72.7" y="86.1">A47</text>
<text x="72.7" y="88.5">A40</text>
<text x="122.9" y="88.5">A37</text>
<text x="122.9" y="86.2">A13</text>
<text x="180.7" y="86.2">A22</text>
<text x="180.7" y="88.7">A20</text>
<text x="230.8" y="88.6">A19</text>
<text x="230.9" y="86">A21</text>
<text x="72.7" y="91.2">A34</text>
<text x="72.7" y="93.6">A43</text>
<text x="123" y="91.2">A31</text>
<text x="180.7" y="91.2">A18</text>
<text x="180.7" y="93.7">A16</text>
<text x="230.8" y="91.2">A17</text>
<text x="167.3" y="99.4">KF2EDGRC-5.0-2P</text>
<text x="117.3" y="103.9">+5V_INT</text>
<text x="138.8" y="106.4">E63</text>
<text x="32.7" y="123.1" transform="rotate(-90 32.7 123.1)">A44</text>
<text x="37.7" y="123.1" transform="rotate(-90 37.7 123.1)">A51</text>
<text x="42.7" y="123.1" transform="rotate(-90 42.7 123.1)">A53</text>
<text x="47.8" y="123.1" transform="rotate(-90 47.8 123.1)">A55</text>
<text x="124.2" y="123.1" transform="rotate(-90 124.2 123.1)">A57</text>
<text x="129.3" y="123.1" transform="rotate(-90 129.3 123.1)">A59</text>
<text x="134.3" y="123.1" transform="rotate(-90 134.3 123.1)">A61</text>
<text x="139.3" y="123.1" transform="rotate(-90 139.3 123.1)">A63</text>
<text x="30.2" y="128.1" transform="rotate(-90 30.2 128.1)">A12</text>
<text x="35.2" y="128.1" transform="rotate(-90 35.2 128.1)">A50</text>
<text x="40.2" y="128.1" transform="rotate(-90 40.2 128.1)">A52</text>
<text x="45.3" y="128.1" transform="rotate(-90 45.3 128.1)">A54</text>
<text x="121.7" y="128.1" transform="rotate(-90 121.7 128.1)">A56</text>
<text x="126.7" y="128.1" transform="rotate(-90 126.7 128.1)">A58</text>
<text x="131.8" y="128.1" transform="rotate(-90 131.8 128.1)">A60</text>
<text x="136.8" y="128.1" transform="rotate(-90 136.8 128.1)">A62</text>
<text x="20.1" y="159.2">XD2981</text>
<text x="63.8" y="157.9">1A</text>
<text x="111.5" y="159.2">XD2981</text>
<text x="155.2" y="157.9">1A</text>
<text x="16" y="168">B250S-SLIM</text>
<text x="107.5" y="168">B250S-SLIM</text>
<text x="65" y="175">GND</text>
<text x="156.4" y="175">GND</text>
<text x="52.3" y="188.2">XY2500R-B-5.00-10P</text>
<text x="143.8" y="188.2">XY2500R-B-5.00-10P</text>
</g>
<g font-size="2.3">
<text x="94.1" y="13.6">1</text>
<text x="94.1" y="16.1">3</text>
<text x="104.8" y="13.6">2</text>
<text x="104.8" y="16.1">4</text>
<text x="202.1" y="13.6">1</text>
<text x="202.1" y="16.1">3</text>
<text x="212.7" y="13.6">2</text>
<text x="212.7" y="16.1">4</text>
<text x="94.1" y="18.7">5</text>
<text x="94.1" y="21.2">7</text>
<text x="94.1" y="23.7">9</text>
<text x="103.5" y="23.7">10</text>
<text x="104.8" y="18.7">6</text>
<text x="104.8" y="21.2">8</text>
<text x="202.1" y="18.7">5</text>
<text x="202.1" y="21.2">7</text>
<text x="202.1" y="23.7">9</text>
<text x="211.4" y="23.7">10</text>
<text x="212.7" y="18.7">6</text>
<text x="212.7" y="21.2">8</text>
<text x="94.1" y="26.3">11</text>
<text x="94.1" y="28.8">13</text>
<text x="103.5" y="26.3">12</text>
<text x="103.5" y="28.8">14</text>
<text x="202.1" y="26.3">11</text>
<text x="202.1" y="28.8">13</text>
<text x="211.4" y="26.3">12</text>
<text x="211.4" y="28.8">14</text>
<text x="94.1" y="31.4">15</text>
<text x="94.1" y="33.9">17</text>
<text x="103.5" y="31.4">16</text>
<text x="103.5" y="33.9">18</text>
<text x="202.1" y="31.4">15</text>
<text x="202.1" y="33.9">17</text>
<text x="211.4" y="31.4">16</text>
<text x="211.4" y="33.9">18</text>
<text x="94.1" y="39">21</text>
<text x="94.1" y="41.5">23</text>
<text x="94.1" y="36.4">19</text>
<text x="103.5" y="36.4">20</text>
<text x="103.5" y="39">22</text>
<text x="103.5" y="41.5">24</text>
<text x="202.1" y="39">21</text>
<text x="202.1" y="41.5">23</text>
<text x="202.1" y="36.4">19</text>
<text x="211.4" y="36.4">20</text>
<text x="211.4" y="39">22</text>
<text x="211.4" y="41.5">24</text>
<text x="94.1" y="44.1">25</text>
<text x="94.1" y="46.6">27</text>
<text x="103.5" y="44.1">26</text>
<text x="103.5" y="46.6">28</text>
<text x="202.1" y="44.1">25</text>
<text x="202.1" y="46.6">27</text>
<text x="211.4" y="44.1">26</text>
<text x="211.4" y="46.6">28</text>
<text x="94.1" y="51.7">31</text>
<text x="94.1" y="49.1">29</text>
<text x="103.5" y="49.1">30</text>
<text x="103.5" y="51.7">32</text>
<text x="202.1" y="51.7">31</text>
<text x="202.1" y="49.1">29</text>
<text x="211.4" y="49.1">30</text>
<text x="211.4" y="51.7">32</text>
<text x="94.1" y="54.2">33</text>
<text x="94.1" y="56.8">35</text>
<text x="94.1" y="59.3">37</text>
<text x="103.5" y="54.2">34</text>
<text x="103.5" y="56.8">36</text>
<text x="103.5" y="59.3">38</text>
<text x="202.1" y="54.2">33</text>
<text x="202.1" y="56.8">35</text>
<text x="202.1" y="59.3">37</text>
<text x="211.4" y="54.2">34</text>
<text x="211.4" y="56.8">36</text>
<text x="211.4" y="59.3">38</text>
<text x="94.1" y="64.4">41</text>
<text x="94.1" y="61.8">39</text>
<text x="103.5" y="61.8">40</text>
<text x="103.5" y="64.4">42</text>
<text x="202.1" y="64.4">41</text>
<text x="202.1" y="61.8">39</text>
<text x="211.4" y="61.8">40</text>
<text x="211.4" y="64.4">42</text>
<text x="94.1" y="66.9">43</text>
<text x="94.1" y="69.5">45</text>
<text x="94.1" y="72">47</text>
<text x="103.5" y="66.9">44</text>
<text x="103.5" y="69.5">46</text>
<text x="103.5" y="72">48</text>
<text x="202.1" y="66.9">43</text>
<text x="202.1" y="69.5">45</text>
<text x="202.1" y="72">47</text>
<text x="211.4" y="66.9">44</text>
<text x="211.4" y="69.5">46</text>
<text x="211.4" y="72">48</text>
<text x="94.1" y="77.1">51</text>
<text x="94.1" y="74.5">49</text>
<text x="103.5" y="74.5">50</text>
<text x="103.5" y="77.1">52</text>
<text x="202.1" y="77.1">51</text>
<text x="202.1" y="74.5">49</text>
<text x="211.4" y="74.5">50</text>
<text x="211.4" y="77.1">52</text>
<text x="94.1" y="79.6">53</text>
<text x="94.1" y="82.2">55</text>
<text x="103.5" y="79.6">54</text>
<text x="103.5" y="82.2">56</text>
<text x="202.1" y="79.6">53</text>
<text x="202.1" y="82.2">55</text>
<text x="211.4" y="79.6">54</text>
<text x="211.4" y="82.2">56</text>
<text x="94.1" y="89.8">61</text>
<text x="94.1" y="84.7">57</text>
<text x="94.1" y="87.2">59</text>
<text x="103.5" y="87.2">60</text>
<text x="103.5" y="89.8">62</text>
<text x="103.5" y="84.7">58</text>
<text x="202.1" y="89.8">61</text>
<text x="202.1" y="84.7">57</text>
<text x="202.1" y="87.2">59</text>
<text x="211.4" y="87.2">60</text>
<text x="211.4" y="89.8">62</text>
<text x="211.4" y="84.7">58</text>
<text x="94.1" y="92.3">63</text>
<text x="103.5" y="92.3">64</text>
<text x="202.1" y="92.3">63</text>
<text x="211.4" y="92.3">64</text>
<text x="167.2" y="102.6">1</text>
<text x="167.2" y="105.2">2</text>
<text x="169.6" y="103.9">1</text>
<text x="169.6" y="106.5">2</text>
<text x="30.8" y="148.9" transform="rotate(-90 30.8 148.9)">1</text>
<text x="33.3" y="148.9" transform="rotate(-90 33.3 148.9)">2</text>
<text x="35.9" y="148.9" transform="rotate(-90 35.9 148.9)">3</text>
<text x="38.4" y="148.9" transform="rotate(-90 38.4 148.9)">4</text>
<text x="40.9" y="148.9" transform="rotate(-90 40.9 148.9)">5</text>
<text x="43.5" y="148.9" transform="rotate(-90 43.5 148.9)">6</text>
<text x="46" y="148.9" transform="rotate(-90 46 148.9)">7</text>
<text x="48.6" y="148.9" transform="rotate(-90 48.6 148.9)">8</text>
<text x="51.1" y="148.9" transform="rotate(-90 51.1 148.9)">9</text>
<text x="122.2" y="148.9" transform="rotate(-90 122.2 148.9)">1</text>
<text x="124.8" y="148.9" transform="rotate(-90 124.8 148.9)">2</text>
<text x="127.3" y="148.9" transform="rotate(-90 127.3 148.9)">3</text>
<text x="129.8" y="148.9" transform="rotate(-90 129.8 148.9)">4</text>
<text x="132.4" y="148.9" transform="rotate(-90 132.4 148.9)">5</text>
<text x="134.9" y="148.9" transform="rotate(-90 134.9 148.9)">6</text>
<text x="137.5" y="148.9" transform="rotate(-90 137.5 148.9)">7</text>
<text x="140" y="148.9" transform="rotate(-90 140 148.9)">8</text>
<text x="142.5" y="148.9" transform="rotate(-90 142.5 148.9)">9</text>
<text x="32" y="153.6" transform="rotate(-90 32 153.6)">IN1</text>
<text x="34.6" y="153.6" transform="rotate(-90 34.6 153.6)">IN2</text>
<text x="37.1" y="153.6" transform="rotate(-90 37.1 153.6)">IN3</text>
<text x="39.7" y="153.6" transform="rotate(-90 39.7 153.6)">IN4</text>
<text x="42.2" y="153.6" transform="rotate(-90 42.2 153.6)">IN5</text>
<text x="44.7" y="153.6" transform="rotate(-90 44.7 153.6)">IN6</text>
<text x="47.3" y="153.6" transform="rotate(-90 47.3 153.6)">IN7</text>
<text x="49.8" y="153.6" transform="rotate(-90 49.8 153.6)">IN8</text>
<text x="52.4" y="153.1" transform="rotate(-90 52.4 153.1)">VS</text>
<text x="123.5" y="153.6" transform="rotate(-90 123.5 153.6)">IN1</text>
<text x="126" y="153.6" transform="rotate(-90 126 153.6)">IN2</text>
<text x="128.6" y="153.6" transform="rotate(-90 128.6 153.6)">IN3</text>
<text x="131.1" y="153.6" transform="rotate(-90 131.1 153.6)">IN4</text>
<text x="133.6" y="153.6" transform="rotate(-90 133.6 153.6)">IN5</text>
<text x="136.2" y="153.6" transform="rotate(-90 136.2 153.6)">IN6</text>
<text x="138.7" y="153.6" transform="rotate(-90 138.7 153.6)">IN7</text>
<text x="141.3" y="153.6" transform="rotate(-90 141.3 153.6)">IN8</text>
<text x="143.8" y="153.1" transform="rotate(-90 143.8 153.1)">VS</text>
<text x="30.8" y="167" transform="rotate(-90 30.8 167)">18</text>
<text x="32" y="163.4" transform="rotate(-90 32 163.4)">OUT1</text>
<text x="33.3" y="167" transform="rotate(-90 33.3 167)">17</text>
<text x="34.6" y="163.4" transform="rotate(-90 34.6 163.4)">OUT2</text>
<text x="35.9" y="167" transform="rotate(-90 35.9 167)">16</text>
<text x="37.1" y="163.4" transform="rotate(-90 37.1 163.4)">OUT3</text>
<text x="38.4" y="167" transform="rotate(-90 38.4 167)">15</text>
<text x="39.7" y="163.4" transform="rotate(-90 39.7 163.4)">OUT4</text>
<text x="40.9" y="167" transform="rotate(-90 40.9 167)">14</text>
<text x="42.2" y="163.4" transform="rotate(-90 42.2 163.4)">OUT5</text>
<text x="43.5" y="167" transform="rotate(-90 43.5 167)">13</text>
<text x="44.7" y="163.4" transform="rotate(-90 44.7 163.4)">OUT6</text>
<text x="46" y="167" transform="rotate(-90 46 167)">12</text>
<text x="47.3" y="163.4" transform="rotate(-90 47.3 163.4)">OUT7</text>
<text x="48.6" y="167" transform="rotate(-90 48.6 167)">11</text>
<text x="49.8" y="163.4" transform="rotate(-90 49.8 163.4)">OUT8</text>
<text x="51.1" y="167" transform="rotate(-90 51.1 167)">10</text>
<text x="52.4" y="163.4" transform="rotate(-90 52.4 163.4)">GND</text>
<text x="122.2" y="167" transform="rotate(-90 122.2 167)">18</text>
<text x="123.5" y="163.4" transform="rotate(-90 123.5 163.4)">OUT1</text>
<text x="124.8" y="167" transform="rotate(-90 124.8 167)">17</text>
<text x="126" y="163.4" transform="rotate(-90 126 163.4)">OUT2</text>
<text x="127.3" y="167" transform="rotate(-90 127.3 167)">16</text>
<text x="128.6" y="163.4" transform="rotate(-90 128.6 163.4)">OUT3</text>
<text x="129.8" y="167" transform="rotate(-90 129.8 167)">15</text>
<text x="131.1" y="163.4" transform="rotate(-90 131.1 163.4)">OUT4</text>
<text x="132.4" y="167" transform="rotate(-90 132.4 167)">14</text>
<text x="133.6" y="163.4" transform="rotate(-90 133.6 163.4)">OUT5</text>
<text x="134.9" y="167" transform="rotate(-90 134.9 167)">13</text>
<text x="136.2" y="163.4" transform="rotate(-90 136.2 163.4)">OUT6</text>
<text x="137.5" y="167" transform="rotate(-90 137.5 167)">12</text>
<text x="138.7" y="163.4" transform="rotate(-90 138.7 163.4)">OUT7</text>
<text x="140" y="167" transform="rotate(-90 140 167)">11</text>
<text x="141.3" y="163.4" transform="rotate(-90 141.3 163.4)">OUT8</text>
<text x="142.5" y="167" transform="rotate(-90 142.5 167)">10</text>
<text x="143.8" y="163.4" transform="rotate(-90 143.8 163.4)">GND</text>
<text x="9.8" y="173.8">3</text>
<text x="9.8" y="171.2">4</text>
<text x="12.1" y="172.5">AC</text>
<text x="21.6" y="172.5">+</text>
<text x="24" y="171.2">1</text>
<text x="24" y="173.8">2</text>
<text x="101.2" y="173.8">3</text>
<text x="101.2" y="171.2">4</text>
<text x="103.6" y="172.5">AC</text>
<text x="113" y="172.5">+</text>
<text x="115.4" y="171.2">1</text>
<text x="115.4" y="173.8">2</text>
<text x="12.1" y="175">AC</text>
<text x="22.2" y="175">-</text>
<text x="103.6" y="175">AC</text>
<text x="113.6" y="175">-</text>
<text x="25.7" y="184.5" transform="rotate(-90 25.7 184.5)">10</text>
<text x="28.2" y="184.5" transform="rotate(-90 28.2 184.5)">9</text>
<text x="30.8" y="184.5" transform="rotate(-90 30.8 184.5)">8</text>
<text x="33.3" y="184.5" transform="rotate(-90 33.3 184.5)">7</text>
<text x="35.9" y="184.5" transform="rotate(-90 35.9 184.5)">6</text>
<text x="38.4" y="184.5" transform="rotate(-90 38.4 184.5)">5</text>
<text x="40.9" y="184.5" transform="rotate(-90 40.9 184.5)">4</text>
<text x="43.5" y="184.5" transform="rotate(-90 43.5 184.5)">3</text>
<text x="46" y="184.5" transform="rotate(-90 46 184.5)">2</text>
<text x="48.6" y="184.5" transform="rotate(-90 48.6 184.5)">1</text>
<text x="117.1" y="184.5" transform="rotate(-90 117.1 184.5)">10</text>
<text x="119.7" y="184.5" transform="rotate(-90 119.7 184.5)">9</text>
<text x="122.2" y="184.5" transform="rotate(-90 122.2 184.5)">8</text>
<text x="124.8" y="184.5" transform="rotate(-90 124.8 184.5)">7</text>
<text x="127.3" y="184.5" transform="rotate(-90 127.3 184.5)">6</text>
<text x="129.8" y="184.5" transform="rotate(-90 129.8 184.5)">5</text>
<text x="132.4" y="184.5" transform="rotate(-90 132.4 184.5)">4</text>
<text x="134.9" y="184.5" transform="rotate(-90 134.9 184.5)">3</text>
<text x="137.5" y="184.5" transform="rotate(-90 137.5 184.5)">2</text>
<text x="140" y="184.5" transform="rotate(-90 140 184.5)">1</text>
<text x="27" y="188.1" transform="rotate(-90 27 188.1)">10</text>
<text x="29.5" y="186.9" transform="rotate(-90 29.5 186.9)">9</text>
<text x="32" y="186.9" transform="rotate(-90 32 186.9)">8</text>
<text x="34.6" y="186.9" transform="rotate(-90 34.6 186.9)">7</text>
<text x="37.1" y="186.9" transform="rotate(-90 37.1 186.9)">6</text>
<text x="39.7" y="186.9" transform="rotate(-90 39.7 186.9)">5</text>
<text x="42.2" y="186.9" transform="rotate(-90 42.2 186.9)">4</text>
<text x="44.7" y="186.9" transform="rotate(-90 44.7 186.9)">3</text>
<text x="47.3" y="186.9" transform="rotate(-90 47.3 186.9)">2</text>
<text x="49.8" y="186.9" transform="rotate(-90 49.8 186.9)">1</text>
<text x="118.4" y="188.1" transform="rotate(-90 118.4 188.1)">10</text>
<text x="120.9" y="186.9" transform="rotate(-90 120.9 186.9)">9</text>
<text x="123.5" y="186.9" transform="rotate(-90 123.5 186.9)">8</text>
<text x="126" y="186.9" transform="rotate(-90 126 186.9)">7</text>
<text x="128.6" y="186.9" transform="rotate(-90 128.6 186.9)">6</text>
<text x="131.1" y="186.9" transform="rotate(-90 131.1 186.9)">5</text>
<text x="133.6" y="186.9" transform="rotate(-90 133.6 186.9)">4</text>
<text x="136.2" y="186.9" transform="rotate(-90 136.2 186.9)">3</text>
<text x="138.7" y="186.9" transform="rotate(-90 138.7 186.9)">2</text>
<text x="141.3" y="186.9" transform="rotate(-90 141.3 186.9)">1</text>
<text x="232.2" y="188.8">Interface Board</text>
</g>
<g font-size="2.2" fill="#a00000">
<text x="28.4" y="3.1">1</text>
<text x="78.2" y="3.1">2</text>
<text x="128" y="3.1">3</text>
<text x="177.8" y="3.1">4</text>
<text x="227.6" y="3.1">5</text>
<text x="1.4" y="28.3">A</text>
<text x="290.7" y="28.3">A</text>
<text x="1.4" y="78.1">B</text>
<text x="290.7" y="78.1">B</text>
<text x="1.4" y="127.9">C</text>
<text x="290.7" y="127.9">C</text>
<text x="1.4" y="177.7">D</text>
<text x="290.7" y="177.7">D</text>
<text x="28.4" y="205.3">1</text>
<text x="78.2" y="205.3">2</text>
<text x="128" y="205.3">3</text>
<text x="177.8" y="205.3">4</text>
<text x="227.6" y="205.3">5</text>
</g>
</svg>
